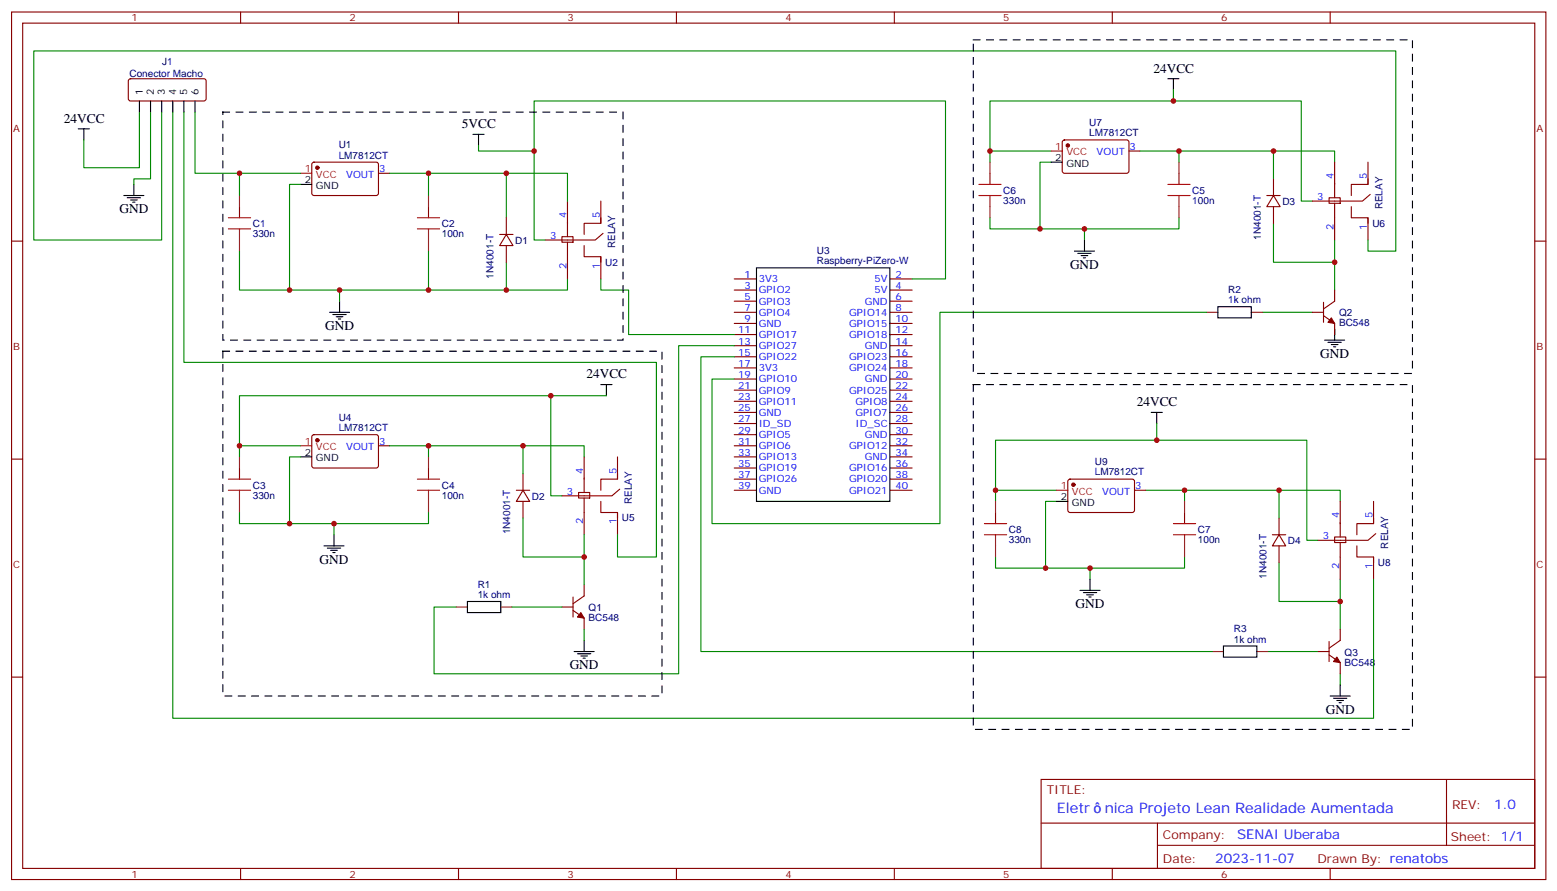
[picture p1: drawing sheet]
<svg xmlns="http://www.w3.org/2000/svg" width="494mm" height="283mm" viewBox="0 0 494 283" stroke-linecap="round" stroke-linejoin="round" font-family="sans-serif">
<g fill="none" stroke="#870000" stroke-width=".35">
<path d="M3.7 3.8h486.8v275.2h-486.8zM7.2 7.3h479.8v268.1h-479.8zM76.3 3.8v3.5M145.5 3.8v3.5M214.6 3.8v3.5M283.8 3.8v3.5M352.9 3.8v3.5M422.1 3.8v3.5M99.2 51.6l.4-.2 20.1 .1 .4 .6-.1 9.5-.6 .4h-20.1l-.4-.7v-9.2zM120.1 55h3.5M3.7 76.5h3.5M178.3 75.1h3.5v1.7h-3.5z"/>
<path d="M180.1 63.8v11.3M180.1 76.8v11.7M185.3 77.9v3.5h5.3v1.8M190.6 69.1v1.7h-5.3v3.6M190.6 63.8v7M191.3 74l-2.4 2.1h-15.9M487 76.5h3.5M190.6 81.4v7.1M3.7 145.6h3.5M487 145.6h3.5M3.7 214.8h3.5M487 214.8h3.5"/>
<path d="M330.3 247.2h156.7v28.2h-156.7zM459 247.3v20.8M76.3 275.4v3.6M145.5 275.4v3.6M214.6 275.4v3.6M283.8 275.4v3.6M330.4 261.1h156.4M352.9 275.4v3.6M367.3 268.1h119.5M367.3 261.1v14.1M422.1 275.4v3.6"/>
</g>
<circle cx="100.7" cy="53.2" r=".53" fill="#870000" stroke="#870000" stroke-width=".35"/>
<path d="M95.4 55h3.5" fill="none" stroke="#f00" stroke-width=".35"/>
<path d="M95.4 58.5h3.5M104.6 99.1h6.3M105.6 99.8h4.3M107.7 95.5v3.6M106.7 100.5h2.1M107.4 101.2h.7" fill="none" stroke="#000" stroke-width=".35"/>
<path d="M95.4 58.5h-3.5v33.5M123.6 55h56.5v8.8M160.7 55v14.1M160.7 83.2v8.8M180.1 88.5v3.5h-44.1" fill="none" stroke="#008700" stroke-width=".35"/>
<path d="M76 65.5v3.6" fill="none" stroke="#900" stroke-width=".35"/>
<path d="M76 72.6v3.5" fill="none" stroke="#903" stroke-width=".35"/>
<path d="M76 62v3.5M76 76.1v3.6" fill="none" stroke="#8c2424" stroke-width=".35"/>
<path d="M72.5 72.6h7z" fill="#ff0" stroke="#c00" stroke-width=".35"/>
<path d="M72.5 69.1h7" fill="none" stroke="#c00" stroke-width=".35"/>
<path d="M136 65.5v3.6" fill="none" stroke="#900" stroke-width=".35"/>
<path d="M136 72.6v3.5" fill="none" stroke="#903" stroke-width=".35"/>
<path d="M136 62v3.5M136 76.1v3.6" fill="none" stroke="#8c2424" stroke-width=".35"/>
<path d="M132.4 72.6h7.1z" fill="#ff0" stroke="#c00" stroke-width=".35"/>
<path d="M132.4 69.1h7.1" fill="none" stroke="#c00" stroke-width=".35"/>
<path d="M61.9 35.6v19.4h14.1M95.4 55h-19.4v7M136 55v7M76 79.7v12.3h31.7M136 79.7v12.3h-28.3v3.5M173 76.1h-3.5v-44.1h130.5v56.5h-10.6M190.6 88.5v3.5h8.9v14.1h33.5" fill="none" stroke="#008700" stroke-width=".35"/>
<g fill="none" stroke="#870000" stroke-width=".35">
<path d="M158.5 74.4h4.3M160.7 74.4l2.1 3.5h-4.3zM160.7 69.1v5.3M160.7 77.9v5.3M233 88.5h7M233 92h7M233 95.5h7M233 99.1h7M282.4 88.5h7M282.4 92h7M282.4 95.5h7M282.4 99.1h7"/>
<path d="M233 102.6h7M233 106.1h7M233 109.6h7M233 113.2h7M233 116.7h7M282.4 102.6h7M282.4 106.1h7M282.4 109.6h7M282.4 113.2h7M282.4 116.7h7M99.2 138.1l.4-.2h20.1l.4 .7-.1 9.4-.6 .4h-20.1l-.4-.7v-9.1zM233 120.2h7"/>
<path d="M233 123.8h7M233 127.3h7M233 130.8h7M233 134.3h7M233 137.9h7M282.4 120.2h7M282.4 123.8h7M282.4 127.3h7M282.4 130.8h7M282.4 134.3h7M282.4 137.9h7M120.1 141.4h3.5"/>
<path d="M233 141.4h7M233 144.9h7M233 148.4h7M233 152h7M233 155.5h7M282.4 141.4h7M282.4 144.9h7M282.4 148.4h7M282.4 152h7M282.4 155.5h7"/>
</g>
<path d="M240 84.9h42.4v74.1h-42.4zM95.4 144.9h3.5" fill="none" stroke="#000" stroke-width=".35"/>
<circle cx="100.7" cy="139.6" r=".53" fill="#870000" stroke="#870000" stroke-width=".35"/>
<path d="M95.4 141.4h3.5" fill="none" stroke="#f00" stroke-width=".35"/>
<path d="M76 148.4v3.6" fill="none" stroke="#900" stroke-width=".35"/>
<path d="M76 155.5v3.5" fill="none" stroke="#903" stroke-width=".35"/>
<path d="M76 144.9v3.5M76 159v3.6" fill="none" stroke="#8c2424" stroke-width=".35"/>
<path d="M72.5 155.5h7z" fill="#ff0" stroke="#c00" stroke-width=".35"/>
<path d="M72.5 152h7" fill="none" stroke="#c00" stroke-width=".35"/>
<path d="M136 148.4v3.6" fill="none" stroke="#900" stroke-width=".35"/>
<path d="M136 155.5v3.5" fill="none" stroke="#903" stroke-width=".35"/>
<path d="M136 144.9v3.5M136 159v3.6" fill="none" stroke="#8c2424" stroke-width=".35"/>
<path d="M132.4 155.5h7.1z" fill="#ff0" stroke="#c00" stroke-width=".35"/>
<path d="M132.4 152h7.1" fill="none" stroke="#c00" stroke-width=".35"/>
<g fill="none" stroke="#008700" stroke-width=".35">
<path d="M58.3 35.6v79.3h150v61.8h-12.4v-7.1M151.8 46.1v1.8h17.7M314.1 47.9v-15.9h98.8v31.8h3.5M333.5 51.4h-3.5v21.2M333.5 47.9h-19.4v3.5M361.7 47.9h12.4v3.5M374.1 47.9h49.4v3.5M404.1 47.9v8.8M314.1 69.1v3.5h60v-3.5M344.1 72.6v3.5M404.1 70.8v12.4h19.4v-7.1M400.5 99.1h15.9"/>
<path d="M423.5 83.2v8.8M233 109.6h-17.7v104.1h-77.6v-21.2h7.1M423.5 104.4v1.7M76 141.4v-15.9h98.8v31.8h3.5M95.4 141.4h-19.4v3.5M95.4 144.9h-3.5v21.2M123.6 141.4h12.4v3.5M136 141.4h49.3v3.5M165.9 141.4v8.8M76 162.6v3.5h60v-3.5M106 166.1v3.5M165.9 164.3v12.4h19.4v-7.1"/>
<path d="M185.3 176.7v8.8M162.4 192.5h15.9M185.3 199.6v3.5"/>
</g>
<g fill="none" stroke="#000" stroke-width=".35">
<path d="M370.6 25h3.5M372.3 25v3.5M150.1 42.6h3.5M151.8 42.6v3.5M340.9 79.7h6.4M344.1 76.1v3.6M342 80.4h4.2M343 81.1h2.2M343.7 81.8h.8M386.4 97.3h10.6v3.5h-10.6zM420.3 107.9h6.3M421.4 108.6h4.2"/>
<path d="M422.4 109.3h2.1M423.1 110h.7M423.5 104.4v3.5M190.6 122h3.6M192.4 122v3.5M102.8 173.1h6.3M103.9 173.8h4.2M104.9 174.6h2.1M105.6 175.3h.7M106 169.6v3.5M148.3 190.8h10.6v3.5h-10.6zM182.2 206.7h6.3"/>
<path d="M183.2 207.4h4.3M184.3 208.1h2.1M185 208.8h.7M185.3 203.1v3.6"/>
</g>
<g fill="none" stroke="#870000" stroke-width=".35">
<path d="M404.1 56.7v5.3M423.5 51.4v11.3M434.1 56.7v1.8h-5.3v3.5M434.1 51.4v7.1M402 62h4.2M404.1 62l2.1 3.5h-4.2zM404.1 65.5v5.3M421.7 62.7h3.5v1.8h-3.5zM423.5 64.5v11.6M428.8 65.5v3.6h5.3v1.7M434.1 69.1v7M434.8 61.7l-2.5 2.1h-15.9"/>
<path d="M416.4 99.1h3.5M419.9 95.9v6.3M423.5 92v3.5l-3.6 2.5M419.9 100.1l3.6 2.5v3.5M163.8 155.5h4.3M165.9 155.5l2.2 3.5h-4.3zM165.9 150.2v5.3M165.9 159v5.3M183.6 156.2h3.5v1.8h-3.5zM185.3 144.9v11.3M185.3 158v11.6M190.6 159v3.6h5.3v1.7"/>
<path d="M195.9 150.2v1.8h-5.3v3.5M195.9 144.9v7.1M196.6 155.2l-2.4 2.1h-15.9M195.9 162.6v7M178.3 192.5h3.5M181.8 193.6l3.5 2.5v3.5M181.8 189.4v6.3M185.3 185.5v3.5l-3.5 2.5"/>
</g>
<g fill="#870000" stroke="#870000" stroke-width=".35">
<path d="M184.3 194.3l1 1.8-2.1-.4z"/>
<path d="M422.4 100.8l1.1 1.8-2.1-.4z"/>
</g>
<path d="M374.1 51.4v3.6M374.1 65.5v3.6M382.9 99.1h3.5M397 99.1h3.5M144.8 192.5h3.5M158.9 192.5h3.5" fill="none" stroke="#8c2424" stroke-width=".35"/>
<path d="M374.1 55v3.5" fill="none" stroke="#900" stroke-width=".35"/>
<path d="M374.1 62v3.5" fill="none" stroke="#903" stroke-width=".35"/>
<path d="M370.6 62h7z" fill="#ff0" stroke="#c00" stroke-width=".35"/>
<path d="M370.6 58.5h7" fill="none" stroke="#c00" stroke-width=".35"/>
<path d="M314.1 55v3.5" fill="none" stroke="#900" stroke-width=".35"/>
<path d="M314.1 62v3.5" fill="none" stroke="#903" stroke-width=".35"/>
<path d="M314.1 51.4v3.6M314.1 65.5v3.6" fill="none" stroke="#8c2424" stroke-width=".35"/>
<path d="M310.6 62h7z" fill="#ff0" stroke="#c00" stroke-width=".35"/>
<path d="M310.6 58.5h7" fill="none" stroke="#c00" stroke-width=".35"/>
<g fill="none" stroke="#870000" stroke-width=".35">
<path d="M337.3 44.6l.4-.2h20.1l.4 .7-.1 9.4-.6 .5-20-.1-.5-.6v-9.2zM358.2 47.9h3.5M425.2 159v11.3M435.8 159v7.1M403.7 169.6h4.3M405.8 169.6l2.2 3.5h-4.3zM405.8 164.3v5.3M405.8 173.1v5.3M423.5 170.3h3.5v1.8h-3.5zM425.2 172.1v11.6M430.5 173.1v3.6h5.3v1.7M435.8 164.3v1.8h-5.3v3.5"/>
<path d="M435.8 176.7v7M436.5 169.3l-2.4 2.1h-15.9M425.2 199.6v3.5l-3.5 2.5M418.2 206.7h3.5M421.7 207.7l3.5 2.5v3.5M421.7 203.5v6.3"/>
</g>
<g fill="#870000" stroke="#870000" stroke-width=".35">
<path d="M424.2 208.4l1 1.8-2.1-.4z"/>
<circle cx="338.8" cy="46.1" r=".53"/>
</g>
<path d="M333.5 47.9h3.5" fill="none" stroke="#f00" stroke-width=".35"/>
<g fill="none" stroke="#000" stroke-width=".35">
<path d="M333.5 51.4h3.5M365.3 130.8h3.5M367 130.8v3.5M342.7 187.3h6.3M343.7 188h4.3M344.8 188.7h2.1M345.5 189.4h.7M345.9 183.7v3.6M388.2 204.9h10.6v3.5h-10.6zM425.2 217.2v3.6M422.1 220.8h6.3M423.1 221.5h4.3"/>
<path d="M424.2 222.2h2.1M424.9 222.9h.7"/>
</g>
<path d="M315.9 155.5v-15.9h98.8v31.8h3.5M335.3 159h-3.5v21.2M335.3 155.5h-19.4v3.5M363.5 155.5h12.3v3.5M375.8 155.5h49.4v3.5M405.8 155.5v8.8M315.9 176.7v3.5h59.9v-3.5M405.8 178.4v12.4h19.4v-7.1M345.9 180.2v3.5M425.2 190.8v8.8M402.3 206.7h15.9M425.2 213.7v3.5" fill="none" stroke="#008700" stroke-width=".35"/>
<path d="M375.8 159v3.6M375.8 173.1v3.6M384.7 206.7h3.5M398.8 206.7h3.5" fill="none" stroke="#8c2424" stroke-width=".35"/>
<path d="M375.8 162.6v3.5" fill="none" stroke="#900" stroke-width=".35"/>
<path d="M375.8 169.6v3.5" fill="none" stroke="#903" stroke-width=".35"/>
<path d="M372.3 169.6h7.1z" fill="#ff0" stroke="#c00" stroke-width=".35"/>
<path d="M372.3 166.1h7.1" fill="none" stroke="#c00" stroke-width=".35"/>
<path d="M315.9 162.6v3.5" fill="none" stroke="#900" stroke-width=".35"/>
<path d="M315.9 169.6v3.5" fill="none" stroke="#903" stroke-width=".35"/>
<path d="M315.9 159v3.6M315.9 173.1v3.6" fill="none" stroke="#8c2424" stroke-width=".35"/>
<path d="M312.3 169.6h7.1z" fill="#ff0" stroke="#c00" stroke-width=".35"/>
<path d="M312.3 166.1h7.1" fill="none" stroke="#c00" stroke-width=".35"/>
<path d="M40.9 25.2l.5-.2h23.6l.4 .7-.1 5.9-.6 .4h-23.6l-.4-.7v-5.6zM339 152.2l.5-.2h20l.5 .7-.1 9.4-.6 .5-20.1-.1-.4-.6v-9.2zM360 155.5h3.5" fill="none" stroke="#870000" stroke-width=".35"/>
<circle cx="340.6" cy="153.7" r=".53" fill="#870000" stroke="#870000" stroke-width=".35"/>
<path d="M335.3 155.5h3.5" fill="none" stroke="#f00" stroke-width=".35"/>
<g fill="none" stroke="#000" stroke-width=".35">
<path d="M44.2 32v3.6M47.8 32v3.6M51.3 32v3.6M54.8 32v3.6M58.3 32v3.6M61.9 32v3.6M24.8 40.9h3.6M26.6 40.9v3.5M42.5 58.5v3.5M39.3 62h6.3M40.4 62.7h4.2M41.4 63.4h2.1"/>
<path d="M42.1 64.1h.7M335.3 159h3.5"/>
</g>
<path d="M44.2 35.6v17.6h-17.6v-8.8M47.8 35.6v21.1h-5.3v1.8M51.3 35.6v40.5h-40.6v-59.9h432.2v63.5h-8.8v-3.6M54.8 35.6v192.2h381v-44.1M372.3 28.5v3.5M382.9 99.1h-84.7v67h-72.3v-45.9h7.1M233 113.2h-10.6v93.5h162.3M174.8 125.5h17.6M367 134.3v5.3" fill="none" stroke="#008700" stroke-width=".35"/>
<path d="M308.8 12.6h139.4v105.9h-139.4zM70.7 35.6h127v72.3h-127zM70.7 111.4h139.3v109.4h-139.3zM308.8 122h139.4v109.4h-139.4z" fill="none" stroke="#000" stroke-width=".35" stroke-dasharray="2.1 2.1"/>
<g fill="#c00">
<circle cx="160.7" cy="55" r=".88"/>
<circle cx="160.7" cy="92" r=".88"/>
<circle cx="136" cy="55" r=".88"/>
<circle cx="136" cy="92" r=".88"/>
<circle cx="107.7" cy="92" r=".88"/>
<circle cx="91.9" cy="92" r=".88"/>
<circle cx="76" cy="55" r=".88"/>
<circle cx="91.9" cy="166.1" r=".88"/>
<circle cx="106" cy="166.1" r=".88"/>
<circle cx="136" cy="141.4" r=".88"/>
<circle cx="165.9" cy="141.4" r=".88"/>
<circle cx="185.3" cy="176.7" r=".88"/>
<circle cx="76" cy="141.4" r=".88"/>
<circle cx="169.5" cy="47.9" r=".88"/>
<circle cx="314.1" cy="47.9" r=".88"/>
<circle cx="423.5" cy="83.2" r=".88"/>
<circle cx="404.1" cy="47.9" r=".88"/>
<circle cx="374.1" cy="47.9" r=".88"/>
<circle cx="344.1" cy="72.6" r=".88"/>
<circle cx="330" cy="72.6" r=".88"/>
<circle cx="315.9" cy="155.5" r=".88"/>
<circle cx="425.2" cy="190.8" r=".88"/>
<circle cx="405.8" cy="155.5" r=".88"/>
<circle cx="375.8" cy="155.5" r=".88"/>
<circle cx="345.9" cy="180.2" r=".88"/>
<circle cx="331.8" cy="180.2" r=".88"/>
<circle cx="367" cy="139.6" r=".88"/>
<circle cx="372.3" cy="32" r=".88"/>
<circle cx="174.8" cy="125.5" r=".88"/>
</g>
<g font-size="4.6" fill="#00f">
<text x="335.3" y="257.8">Eletr</text>
<text x="350.5" y="257.8">nica Projeto Lean Realidade Aumentada</text>
</g>
<g font-size="4.2">
<text x="366" y="23">24VCC</text>
<text x="20.2" y="38.9">24VCC</text>
<text x="146.5" y="40.5">5VCC</text>
<text x="37.9" y="67.7">GND</text>
<text x="339.5" y="85.3">GND</text>
<text x="103.2" y="104.7">GND</text>
<text x="418.9" y="113.5">GND</text>
<text x="186.1" y="120.1">24VCC</text>
<text x="360.7" y="128.9">24VCC</text>
<text x="101.4" y="178.8">GND</text>
<text x="341.3" y="192.9">GND</text>
<text x="180.8" y="212.3">GND</text>
<text x="420.7" y="226.4">GND</text>
</g>
<g font-size="4.2" fill="#00f">
<text x="474.1" y="256.5">1.0</text>
<text x="392.5" y="266.1">SENAI Uberaba</text>
<text x="385.6" y="273.9">2023-11-07</text>
</g>
<g font-size="3.9" fill="#800">
<text x="332.1" y="251.8">TITLE:</text>
<text x="460.7" y="256.5">REV:</text>
<text x="369" y="266">Company:</text>
<text x="460.4" y="266.6">Sheet: 1/1</text>
<text x="369" y="273.7">Date:</text>
<text x="418" y="273.8">Drawn By: renatobs</text>
</g>
<g font-size="3.2" fill="#800">
<text x="41.8" y="6.8">1</text>
<text x="110.9" y="6.8">2</text>
<text x="180.1" y="6.8">3</text>
<text x="249.2" y="6.8">4</text>
<text x="318.3" y="6.8">5</text>
<text x="387.5" y="6.8">6</text>
<text x="4.2" y="41.9">A</text>
<text x="487.5" y="41.9">A</text>
<text x="4.2" y="111.1">B</text>
<text x="487.5" y="111.1">B</text>
<text x="4.2" y="180.2">C</text>
<text x="487.5" y="180.2">C</text>
<text x="41.8" y="278.4">1</text>
<text x="110.9" y="278.4">2</text>
<text x="180.1" y="278.4">3</text>
<text x="249.2" y="278.4">4</text>
<text x="318.3" y="278.4">5</text>
<text x="387.5" y="278.4">6</text>
</g>
<g font-size="3.2" fill="#000080">
<text x="51.4" y="20.7">J1</text>
<text x="41.1" y="24.5">Conector Macho</text>
<text x="345.6" y="40">U7</text>
<text x="107.5" y="47">U1</text>
<text x="345.6" y="43.2">LM7812CT</text>
<text x="107.5" y="50.3">LM7812CT</text>
<text x="318.3" y="64.7">330n</text>
<text x="318.3" y="61.5">C6</text>
<text x="378.3" y="64.7">100n</text>
<text x="378.3" y="61.5">C5</text>
<text x="406.9" y="65">D3</text>
<text x="435.5" y="71.9">U6</text>
<text x="438.6" y="66.4" transform="rotate(-90 438.6 66.4)">RELAY</text>
<text x="80.2" y="75.3">330n</text>
<text x="80.2" y="72.1">C1</text>
<text x="140.2" y="75.3">100n</text>
<text x="140.2" y="72.1">C2</text>
<text x="163.5" y="77.4">D1</text>
<text x="400" y="76" transform="rotate(-90 400 76)">1N4001-T</text>
<text x="195.2" y="78.8" transform="rotate(-90 195.2 78.8)">RELAY</text>
<text x="259.2" y="83.8">Raspberry-PiZero-W</text>
<text x="259.2" y="80.6">U3</text>
<text x="156.6" y="88.3" transform="rotate(-90 156.6 88.3)">1N4001-T</text>
<text x="192.1" y="84.2">U2</text>
<text x="389.7" y="93">R2</text>
<text x="389.7" y="96.2">1k ohm</text>
<text x="424.9" y="100.3">Q2</text>
<text x="424.9" y="103.5">BC548</text>
<text x="107.5" y="136.7">LM7812CT</text>
<text x="107.5" y="133.5">U4</text>
<text x="347.4" y="147.6">U9</text>
<text x="80.2" y="155">C3</text>
<text x="140.2" y="155">C4</text>
<text x="347.4" y="150.8">LM7812CT</text>
<text x="80.2" y="158.2">330n</text>
<text x="140.2" y="158.2">100n</text>
<text x="168.8" y="158.5">D2</text>
<text x="200.5" y="159.9" transform="rotate(-90 200.5 159.9)">RELAY</text>
<text x="197.3" y="165.4">U5</text>
<text x="161.9" y="169.5" transform="rotate(-90 161.9 169.5)">1N4001-T</text>
<text x="320.1" y="172.3">330n</text>
<text x="320.1" y="169.1">C8</text>
<text x="380.1" y="172.3">100n</text>
<text x="380.1" y="169.1">C7</text>
<text x="408.7" y="172.6">D4</text>
<text x="437.2" y="179.5">U8</text>
<text x="440.4" y="174" transform="rotate(-90 440.4 174)">RELAY</text>
<text x="401.8" y="183.6" transform="rotate(-90 401.8 183.6)">1N4001-T</text>
<text x="151.6" y="189.7">1k ohm</text>
<text x="151.6" y="186.5">R1</text>
<text x="186.8" y="197">BC548</text>
<text x="186.8" y="193.8">Q1</text>
<text x="391.5" y="203.8">1k ohm</text>
<text x="391.5" y="200.6">R3</text>
<text x="426.6" y="207.9">Q3</text>
<text x="426.6" y="211.1">BC548</text>
</g>
<g font-size="3.2">
<text x="45.3" y="30.3" transform="rotate(-90 45.3 30.3)">1</text>
<text x="48.8" y="30.3" transform="rotate(-90 48.8 30.3)">2</text>
<text x="52.4" y="30.3" transform="rotate(-90 52.4 30.3)">3</text>
<text x="55.9" y="30.3" transform="rotate(-90 55.9 30.3)">4</text>
<text x="59.4" y="30.3" transform="rotate(-90 59.4 30.3)">5</text>
<text x="62.9" y="30.3" transform="rotate(-90 62.9 30.3)">6</text>
<text x="334.8" y="51.1">2</text>
<text x="338.3" y="52.8">GND</text>
<text x="96.7" y="58.1">2</text>
<text x="100.2" y="59.9">GND</text>
<text x="96.7" y="144.6">2</text>
<text x="100.2" y="146.3">GND</text>
<text x="336.6" y="158.7">2</text>
<text x="340.1" y="160.4">GND</text>
</g>
<g font-size="3.2" fill="#f00">
<text x="334.8" y="47.6">1</text>
<text x="338.3" y="49.3">VCC</text>
<text x="96.7" y="54.6">1</text>
<text x="100.2" y="56.4">VCC</text>
<text x="96.7" y="141">1</text>
<text x="100.2" y="142.8">VCC</text>
<text x="336.6" y="155.2">1</text>
<text x="340.1" y="156.9">VCC</text>
</g>
<g font-size="3.2" fill="#00f">
<text x="358.4" y="47.6">3</text>
<text x="348" y="49.3">VOUT</text>
<text x="109.8" y="56.4">VOUT</text>
<text x="120.3" y="54.6">3</text>
<text x="423.1" y="56.7" transform="rotate(-90 423.1 56.7)">4</text>
<text x="433.7" y="56.7" transform="rotate(-90 433.7 56.7)">5</text>
<text x="417.9" y="63.4">3</text>
<text x="179.7" y="69.1" transform="rotate(-90 179.7 69.1)">4</text>
<text x="190.3" y="69.1" transform="rotate(-90 190.3 69.1)">5</text>
<text x="174.5" y="75.8">3</text>
<text x="423.1" y="72.9" transform="rotate(-90 423.1 72.9)">2</text>
<text x="433.7" y="72.9" transform="rotate(-90 433.7 72.9)">1</text>
<text x="179.7" y="85.2" transform="rotate(-90 179.7 85.2)">2</text>
<text x="190.3" y="85.2" transform="rotate(-90 190.3 85.2)">1</text>
<text x="236.2" y="88.1">1</text>
<text x="240.7" y="89.5">3V3</text>
<text x="277.5" y="89.5">5V</text>
<text x="284.1" y="88.1">2</text>
<text x="236.2" y="91.7">3</text>
<text x="236.2" y="95.2">5</text>
<text x="240.7" y="93.1">GPIO2</text>
<text x="277.5" y="93.1">5V</text>
<text x="284.1" y="95.2">6</text>
<text x="284.1" y="91.7">4</text>
<text x="236.2" y="98.7">7</text>
<text x="240.7" y="96.6">GPIO3</text>
<text x="240.7" y="100.1">GPIO4</text>
<text x="269.4" y="100.1">GPIO14</text>
<text x="274.4" y="96.6">GND</text>
<text x="284.1" y="98.7">8</text>
<text x="234.2" y="105.8">11</text>
<text x="236.2" y="102.2">9</text>
<text x="240.7" y="103.6">GND</text>
<text x="240.7" y="107.2">GPIO17</text>
<text x="269.4" y="107.2">GPIO18</text>
<text x="269.4" y="103.6">GPIO15</text>
<text x="284.1" y="105.8">12</text>
<text x="284.1" y="102.2">10</text>
<text x="234.2" y="109.3">13</text>
<text x="234.2" y="112.8">15</text>
<text x="240.7" y="110.7">GPIO27</text>
<text x="274.4" y="110.7">GND</text>
<text x="284.1" y="112.8">16</text>
<text x="284.1" y="109.3">14</text>
<text x="234.2" y="116.3">17</text>
<text x="234.2" y="119.9">19</text>
<text x="240.7" y="114.2">GPIO22</text>
<text x="240.7" y="117.8">3V3</text>
<text x="269.4" y="117.8">GPIO24</text>
<text x="269.4" y="114.2">GPIO23</text>
<text x="284.1" y="119.9">20</text>
<text x="284.1" y="116.3">18</text>
<text x="234.2" y="123.4">21</text>
<text x="240.7" y="121.3">GPIO10</text>
<text x="240.7" y="124.8">GPIO9</text>
<text x="269.4" y="124.8">GPIO25</text>
<text x="274.4" y="121.3">GND</text>
<text x="284.1" y="123.4">22</text>
<text x="234.2" y="126.9">23</text>
<text x="234.2" y="130.5">25</text>
<text x="240.7" y="128.3">GPIO11</text>
<text x="240.7" y="131.9">GND</text>
<text x="271.4" y="131.9">GPIO7</text>
<text x="271.4" y="128.3">GPIO8</text>
<text x="284.1" y="130.5">26</text>
<text x="284.1" y="126.9">24</text>
<text x="234.2" y="134">27</text>
<text x="234.2" y="137.5">29</text>
<text x="240.7" y="135.4">ID_SD</text>
<text x="271.5" y="135.4">ID_SC</text>
<text x="284.1" y="137.5">30</text>
<text x="284.1" y="134">28</text>
<text x="109.8" y="142.8">VOUT</text>
<text x="120.3" y="141">3</text>
<text x="234.2" y="141">31</text>
<text x="240.7" y="138.9">GPIO5</text>
<text x="240.7" y="142.5">GPIO6</text>
<text x="269.4" y="142.5">GPIO12</text>
<text x="274.4" y="138.9">GND</text>
<text x="284.1" y="141">32</text>
<text x="234.2" y="144.6">33</text>
<text x="234.2" y="148.1">35</text>
<text x="240.7" y="146">GPIO13</text>
<text x="240.7" y="149.5">GPIO19</text>
<text x="269.4" y="149.5">GPIO16</text>
<text x="274.4" y="146">GND</text>
<text x="284.1" y="148.1">36</text>
<text x="284.1" y="144.6">34</text>
<text x="185" y="150.2" transform="rotate(-90 185 150.2)">4</text>
<text x="195.6" y="150.2" transform="rotate(-90 195.6 150.2)">5</text>
<text x="234.2" y="151.6">37</text>
<text x="234.2" y="155.2">39</text>
<text x="240.7" y="153">GPIO26</text>
<text x="269.4" y="153">GPIO20</text>
<text x="284.1" y="155.2">40</text>
<text x="284.1" y="151.6">38</text>
<text x="360.2" y="155.2">3</text>
<text x="179.8" y="156.9">3</text>
<text x="240.7" y="156.6">GND</text>
<text x="269.4" y="156.6">GPIO21</text>
<text x="349.7" y="156.9">VOUT</text>
<text x="185" y="166.3" transform="rotate(-90 185 166.3)">2</text>
<text x="195.6" y="166.3" transform="rotate(-90 195.6 166.3)">1</text>
<text x="424.9" y="164.3" transform="rotate(-90 424.9 164.3)">4</text>
<text x="435.5" y="164.3" transform="rotate(-90 435.5 164.3)">5</text>
<text x="419.7" y="171">3</text>
<text x="424.9" y="180.4" transform="rotate(-90 424.9 180.4)">2</text>
<text x="435.5" y="180.4" transform="rotate(-90 435.5 180.4)">1</text>
</g>
</svg>
